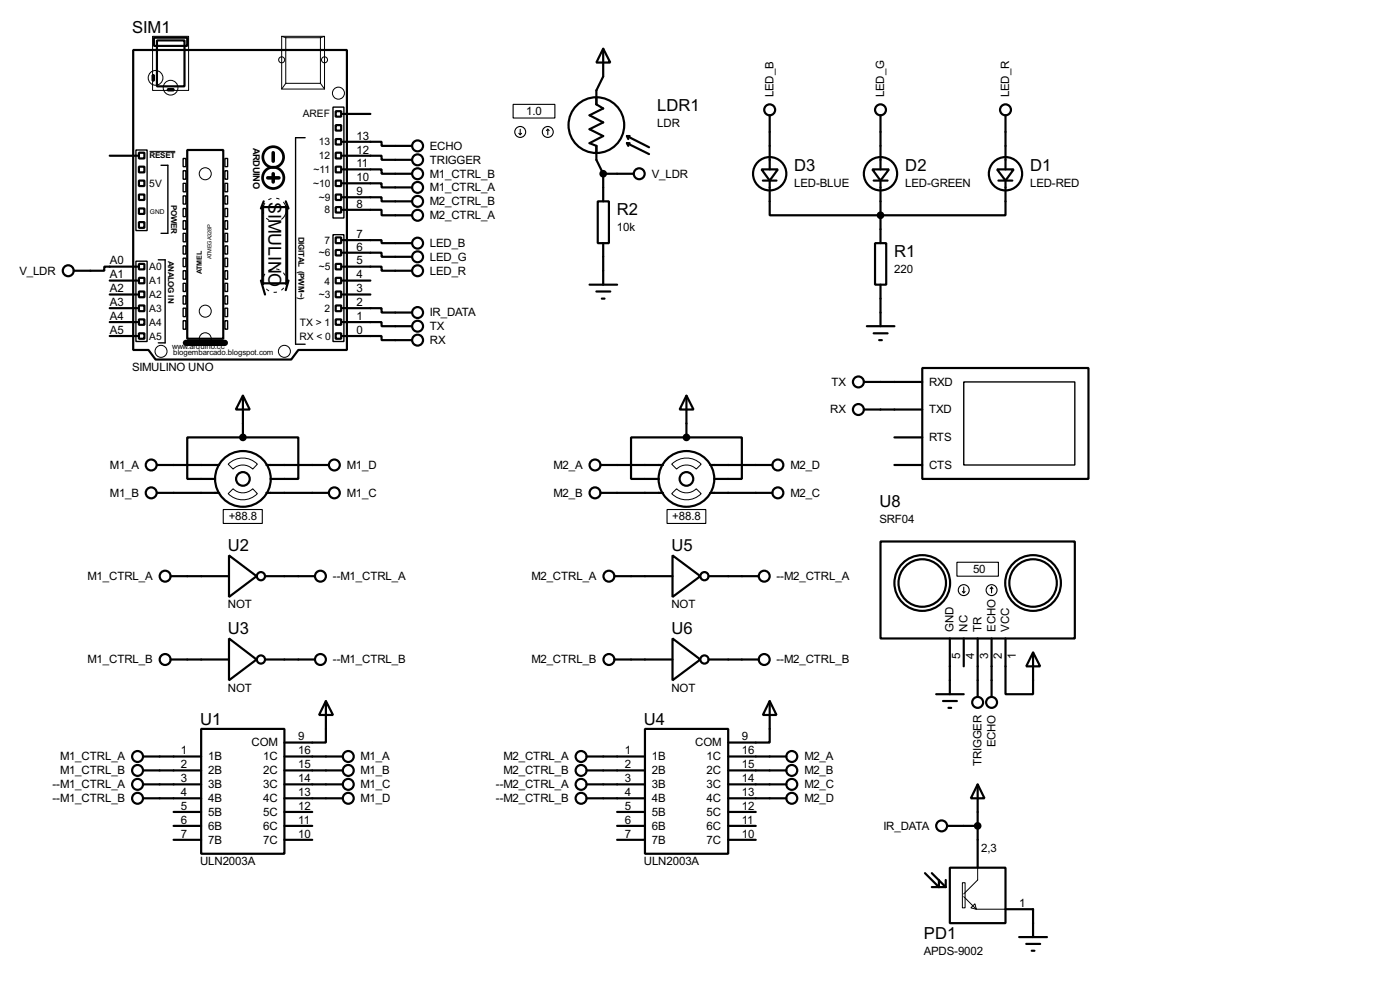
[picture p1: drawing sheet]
<svg xmlns="http://www.w3.org/2000/svg" width="256mm" height="180mm" viewBox="0 0 256 180" stroke-linecap="round" stroke-linejoin="round" font-family="sans-serif">
<g fill="none" stroke="#000" stroke-width=".4">
<path d="M24.4 9.2h39.2v54.9h-8.9l-1.3 1.7h-24.9l-1.3-1.7h-2.8zM28 13.8h.2v1h-.2zM28.2 6.9h6.1v1.5h-6.1zM28.8 7.4h5v8.4h-5zM30.8 16.3h1v.3h-1zM110.5 8.9l1.3 2.6h-2.5zM110.5 8.9v5.1l-1.2 2.6v2.5l1.2 .8-2.5 1.2 2.5 1.3-2.5 1.3 2.5 1.2-2.5 1.3 1.3 .5v2.6l1.2 2.5M20.1 28.5h5.1M25.5 30.5h1v1.1h-1zM25.5 35.6h1v1h-1zM25.5 38.2h1v1h-1zM25.5 33.1h1v1h-1z"/>
<path d="M25.5 28h1v1h-1zM34.3 27.5h6.6v34.5h-6.6zM48.1 37.9h4.5v14h-4.5zM48.3 36.9l-.5 1.3M52.4 36.9l.5 1.3M61.5 20.4h1v1h-1zM61.5 25.5h1v1h-1zM61.5 28h1v1h-1zM61.5 30.5h1v1.1h-1zM61.5 33.1h1v1h-1zM61.5 35.6h1v1h-1zM61.5 22.9h1v1h-1z"/>
<path d="M61.5 37.9h1v1h-1zM62.8 33.6h7.1v.7h5.6M62.8 31h7.1v.8h5.6M62.8 38.4h7.1v1h5.6M62.8 36.1h7.1v.8h5.6M62.8 26h7.1v.7h5.6M62.8 28.5h7.1v.8h5.6M62.8 20.9h5.1M109.5 36.9h2.1v7.6h-2.1zM110.5 31.8v5.1M110.5 31.8h5.6M114.9 26.2l4 2"/>
<path d="M114.9 26.2l.2 .5M114.9 26.2h.5M114.9 24.9l4 2.1M114.9 24.9l.2 .6M114.9 24.9h.5M139.5 31h3l-1.5 2.1zM139.8 33.1h2.5M141 33.1v6.3h43.2v-6.3M141 21.1v9.9M159.8 31h3.1l-1.6 2.1zM160.1 33.1h2.5M161.3 21.1v9.9"/>
<path d="M161.3 33.1v11.4M182.7 31h3l-1.5 2.1zM182.9 33.1h2.6M184.2 21.1v9.9M20.1 59h5.1M20.1 56.4h5.1M20.1 53.9h5.1M20.1 51.4h5.1M25.2 48.8h-6.1v.8h-5.6M25.5 40.7h1v1h-1zM25.5 48.3h1v1h-1zM25.5 50.9h1v1h-1z"/>
<path d="M25.5 53.4h1v1h-1zM25.5 55.9h1v1.1h-1zM25.5 58.5h1v1h-1zM47.8 51.4l.8 2.5M52.9 51.4l-.5 1.7M61.5 43.5h1v1h-1zM61.5 45.8h1v1h-1zM61.5 48.3h1v1h-1zM61.5 50.9h1v1h-1zM61.5 53.4h1v1h-1zM61.5 55.9h1v1.1h-1zM61.5 58.5h1v1h-1z"/>
<path d="M62.8 59h7.1v.7h5.6M62.8 44h7.1v.5h5.6M62.8 46.3h7.1v.7h5.6M62.8 48.8h7.1v.8h5.6M62.8 56.4h7.1v.8h5.6M62.8 53.9h5.1M62.8 51.4h5.1M108 52.1h5.1M109.3 53.4h2.5M110.3 54.7h.5M110.5 44.5v7.6M158.8 59.7h5.1"/>
<path d="M160.3 44.5h2.1v7.6h-2.1zM161.3 52.1v7.6M20.1 61.5h5.1M25.5 61h1v1h-1zM44.5 72.4l1.3 2.6h-2.6zM44.5 72.4v7.7M61.5 61h1v1h-1zM62.8 61.5h7.1v.8h5.6M125.8 72.4l1.3 2.6h-2.6zM125.8 72.4v7.7M158.3 69.9h10.7M158.3 75h10.7"/>
<path d="M160.1 61h2.5M161.1 62.3h.5M169 67.4h30.4v20.3h-30.4zM28.8 85.1h11.4M28.8 90.2h11.4M44.5 80.1h10.2v7.6h-5.1M44.5 80.1h-10.2v7.6h5.1M48.8 85.1h11.5M48.8 90.2h11.5M110 85.1h11.5M110 90.2h11.5M125.8 80.1h-10.2v7.6h5.1"/>
<path d="M125.8 80.1h10.1v7.6h-5M130.1 85.1h11.4M130.1 90.2h11.4M161.3 99.1h35.6v17.8h-35.6zM163.9 85.1h5.1M163.9 80.1h5.1M31.3 105.5h10.7M42 101.7l5 3.8-5 3.8zM42 116.9l5 3.8-5 3.8zM48.6 105.5h9.1M112.6 105.5h10.6M123.2 101.7l5.1 3.8-5.1 3.8z"/>
<path d="M123.2 116.9l5.1 3.8-5.1 3.8zM129.8 105.5h9.2M174 116.9v10.2M176.6 116.9v5.1M179.1 116.9v10.7M181.7 116.9v10.7M184.2 116.9v10.2h5.1v-7.7M189.3 119.4l1.3 2.6h-2.6zM26.2 138.5h10.7M31.3 120.7h10.7M36.9 133.4h15.2v22.9h-15.2zM48.6 120.7h9.1"/>
<path d="M52.1 138.5h10.7M59.7 128.3l1.3 2.6h-2.5zM59.7 128.3v7.6h-7.6M107.5 138.5h10.7M112.6 120.7h10.6M118.2 133.4h15.2v22.9h-15.2zM129.8 120.7h9.2M133.4 138.5h10.7M141 128.3l1.3 2.6h-2.5zM141 128.3v7.6h-7.6M171.5 127.1h5.1M172.8 128.3h2.5"/>
<path d="M173.8 129.6h.5M26.2 141h10.7M26.2 143.6h10.7M26.2 146.1h10.7M31.8 151.2h5.1M31.8 148.6h5.1M31.8 153.7h5.1M52.1 141h10.7M52.1 143.6h10.7M52.1 146.1h10.7M52.1 151.2h5.1M52.1 148.6h5.1"/>
<path d="M52.1 153.7h5.1M107.5 141h10.7M107.5 143.6h10.7M107.5 146.1h10.7M113.1 151.2h5.1M113.1 148.6h5.1M113.1 153.7h5.1M133.4 141h10.7M133.4 143.6h10.7M133.4 146.1h10.7M133.4 151.2h5.1M133.4 148.6h5.1"/>
<path d="M133.4 153.7h5.1M169.5 159.8l2.5 2.6v-1.3M170.7 159.8l2.6 2.6M173.5 151.2h5.6M174 158.8h10.2v10.2h-10.2zM179.1 143.6l1.3 2.5h-2.5zM179.1 143.6v15.2M170.7 162.4h2.6M173.3 161.1v1.3M184.2 166.4h5.1v5.1M186.7 171.5h5.1M188 172.8h2.6"/>
<path d="M189 174h.5"/>
<circle cx="76.5" cy="29.3" r="1"/>
<circle cx="76.5" cy="39.4" r="1"/>
<circle cx="76.5" cy="36.9" r="1"/>
<circle cx="76.5" cy="34.3" r="1"/>
<circle cx="76.5" cy="26.7" r="1"/>
<circle cx="76.5" cy="31.8" r="1"/>
<circle cx="109.2" cy="22.9" r="5.1"/>
<circle cx="117.1" cy="31.8" r="1"/>
<circle cx="141" cy="31.8" r="3.1"/>
<circle cx="141" cy="20.1" r="1"/>
<circle cx="161.3" cy="31.8" r="3.1"/>
<circle cx="161.3" cy="20.1" r="1"/>
<circle cx="184.2" cy="31.8" r="3.1"/>
<circle cx="184.2" cy="20.1" r="1"/>
<circle cx="12.5" cy="49.6" r="1"/>
<circle cx="76.5" cy="49.6" r="1"/>
<circle cx="76.5" cy="47" r="1"/>
<circle cx="76.5" cy="44.5" r="1"/>
<circle cx="76.5" cy="57.2" r="1"/>
<circle cx="76.5" cy="59.7" r="1"/>
<circle cx="76.5" cy="62.3" r="1"/>
<circle cx="157.2" cy="69.9" r="1"/>
<circle cx="157.2" cy="75" r="1"/>
<circle cx="27.7" cy="90.2" r="1"/>
<circle cx="27.7" cy="85.1" r="1"/>
<circle cx="44.5" cy="87.7" r="5.1"/>
<circle cx="44.5" cy="87.7" r="1.25"/>
<circle cx="61.2" cy="85.1" r="1"/>
<circle cx="61.2" cy="90.2" r="1"/>
<circle cx="109" cy="90.2" r="1"/>
<circle cx="109" cy="85.1" r="1"/>
<circle cx="125.7" cy="87.7" r="5.1"/>
<circle cx="125.7" cy="87.7" r="1.25"/>
<circle cx="142.5" cy="90.2" r="1"/>
<circle cx="142.5" cy="85.1" r="1"/>
<circle cx="30.2" cy="105.5" r="1"/>
<circle cx="47.8" cy="105.5" r=".75"/>
<circle cx="58.7" cy="105.5" r="1"/>
<circle cx="111.5" cy="105.5" r="1"/>
<circle cx="129" cy="105.5" r=".75"/>
<circle cx="140" cy="105.5" r="1"/>
<circle cx="168.9" cy="106.7" r="5.1"/>
<circle cx="168.9" cy="106.7" r="4.4"/>
<circle cx="189.2" cy="106.7" r="5.1"/>
<circle cx="189.2" cy="106.7" r="4.4"/>
<circle cx="25.2" cy="138.5" r="1"/>
<circle cx="30.2" cy="120.7" r="1"/>
<circle cx="47.8" cy="120.7" r=".75"/>
<circle cx="58.7" cy="120.7" r="1"/>
<circle cx="63.8" cy="138.5" r="1"/>
<circle cx="106.4" cy="138.5" r="1"/>
<circle cx="111.5" cy="120.7" r="1"/>
<circle cx="129" cy="120.7" r=".75"/>
<circle cx="140" cy="120.7" r="1"/>
<circle cx="145" cy="138.5" r="1"/>
<circle cx="179.1" cy="128.6" r="1"/>
<circle cx="181.6" cy="128.6" r="1"/>
<circle cx="25.2" cy="143.6" r="1"/>
<circle cx="25.2" cy="141" r="1"/>
<circle cx="25.2" cy="146.1" r="1"/>
<circle cx="63.8" cy="141" r="1"/>
<circle cx="63.8" cy="143.6" r="1"/>
<circle cx="63.8" cy="146.1" r="1"/>
<circle cx="106.4" cy="143.6" r="1"/>
<circle cx="106.4" cy="146.1" r="1"/>
<circle cx="106.4" cy="141" r="1"/>
<circle cx="145" cy="141" r="1"/>
<circle cx="145" cy="143.6" r="1"/>
<circle cx="145" cy="146.1" r="1"/>
<circle cx="172.5" cy="151.2" r="1"/>
</g>
<g fill="none" stroke="#000" stroke-width=".25">
<path d="M61 19.6h2v20.3h-2zM24.9 27.5h2.1v14.7h-2.1zM29.5 30.3h1.3v12.4h-1.3M33.6 29h.5v1.5h-.5zM33.6 31.3h.5v1.5h-.5zM33.6 33.6h.5v1.5h-.5zM33.6 35.9h.5v1.5h-.5zM33.6 38.2h.5v1.5h-.5zM41.2 29h.5v1.5h-.5zM41.2 31.3h.5v1.5h-.5zM41.2 33.6h.5v1.5h-.5zM41.2 35.9h.5v1.5h-.5z"/>
<path d="M41.2 38.2h.5v1.5h-.5zM55.9 25.2h-1.7v37.8h1.7M24.9 47.8h2.1v14.7h-2.1zM29 47.6h1.3v15.2h-1.3M33.6 40.4h.5v1.6h-.5zM33.6 42.7h.5v1.6h-.5zM33.6 45h.5v1.5h-.5zM33.6 47.3h.5v1.5h-.5zM33.6 49.6h.5v1.5h-.5zM33.6 51.9h.5v1.5h-.5zM33.6 54.2h.5v1.5h-.5zM33.6 56.4h.5v1.6h-.5z"/>
<path d="M33.6 58.7h.5v1.6h-.5zM41.2 40.4h.5v1.6h-.5zM41.2 42.7h.5v1.6h-.5zM41.2 45h.5v1.5h-.5zM41.2 47.3h.5v1.5h-.5zM41.2 49.6h.5v1.5h-.5zM41.2 51.9h.5v1.5h-.5zM41.2 54.2h.5v1.5h-.5zM41.2 56.4h.5v1.6h-.5zM41.2 58.7h.5v1.6h-.5zM61 43h2v19.5h-2zM176.6 69.9h20.3v15.2h-20.3z"/>
</g>
<g fill="none" stroke="#fff" stroke-width=".18">
<circle cx="50.3" cy="38.4" r="2.15"/>
<circle cx="50.3" cy="51.4" r="2.15"/>
</g>
<circle cx="50.3" cy="38.4" r="2.15" fill="none" stroke="#000" stroke-width=".18" stroke-dasharray="2 1 .5 1 .5 1"/>
<circle cx="50.3" cy="51.4" r="2.15" fill="none" stroke="#000" stroke-width=".18" stroke-dasharray=".5 1"/>
<g fill="none" stroke="#000" stroke-width=".18">
<path d="M28 6.7h6.6v9.9h-6.6zM51.6 6.7h7.9v9.6h-7.9zM51.6 6.7l.8 .2M52.4 6.9h6.3v8.4h-6.3zM52.4 15.3l-.8 1M58.7 15.3l.8 1M59.5 6.7l-.8 .2M27.5 27.7h4.6M48.3 37.6v14.5M52.4 37.6v14.5M41.8 90.4l.9-.9a2.53 2.53 0 0 0 3.6 0l.9 .9a3.7 3.7 0 0 1-5.4 0zM41.8 85a3.7 3.7 0 0 1 5.4 0l-.9 .9a2.54 2.54 0 0 0-3.6 0z"/>
<path d="M123.1 90.4l.9-.9a2.54 2.54 0 0 0 3.6 0l.9 .9a3.8 3.8 0 0 1-5.4 0zM123.1 85a3.8 3.8 0 0 1 5.4 0l-.9 .9a2.54 2.54 0 0 0-3.6 0zM179.1 158.8v2.3l-2.5 2.5M176.3 161.6h.5v4.6h-.5zM176.6 164.1l2.3 2.3h5.3M177.9 166.2l.7-.8 .3 1z"/>
<circle cx="28.5" cy="14.3" r="1.35"/>
<circle cx="31.2" cy="16.1" r="1.35"/>
<circle cx="51.6" cy="11" r=".55"/>
<circle cx="59.4" cy="11" r=".55"/>
<circle cx="62" cy="17.1" r="1.1"/>
<circle cx="37.6" cy="31.8" r="1.1"/>
<circle cx="37.6" cy="57" r="1.1"/>
<circle cx="29.5" cy="64.3" r="1.1"/>
<circle cx="37.6" cy="62" r="1.1"/>
<circle cx="52.1" cy="64.3" r="1.1"/>
</g>
<g fill="none" stroke="#000" stroke-width=".5">
<circle cx="50" cy="32.6" r="1.95"/>
<circle cx="50" cy="28.8" r="1.9"/>
</g>
<path d="M49.1 32.6h2M50.1 28v1.5M50.1 31.8v1.5" fill="none" stroke="#000" stroke-width=".65"/>
<path d="M34.1 62.8h7.1" fill="none" stroke="#000" stroke-width="1.2"/>
<g fill="none" stroke="#000" stroke-width=".2">
<path d="M94 19.1h7.7v2.5h-7.7zM95.1 24.4l.2 .3M95.3 23.7v1M95.6 24.4l-.3 .3M100.4 23.7l-.3 .2M100.4 23.7l.2 .2M100.4 23.7v1M40.9 93.3h7.2v2.5h-7.2zM122.2 93.3h7.1v2.5h-7.1zM175.3 102.9h7.6v2.6h-7.6zM176.3 108.3l.3 .2M176.6 107.5v1"/>
<path d="M176.8 108.3l-.2 .2M181.7 107.5l-.3 .3M181.7 107.5l.2 .3M181.7 107.5v1"/>
<circle cx="95.3" cy="24.2" r="1"/>
<circle cx="100.3" cy="24.2" r="1"/>
<circle cx="176.5" cy="108" r="1"/>
<circle cx="181.6" cy="108" r="1"/>
</g>
<g fill="#000" stroke="#000" stroke-width=".4">
<circle cx="110.5" cy="31.8" r=".5"/>
<circle cx="161.3" cy="39.4" r=".5"/>
<circle cx="44.5" cy="80.1" r=".5"/>
<circle cx="125.7" cy="80.1" r=".5"/>
<circle cx="179.1" cy="151.2" r=".5"/>
</g>
<text font-size="3.7" x="49.2" y="36.9" transform="rotate(90 49.2 36.9)">SIMULINO</text>
<g font-size="3.4">
<text x="24.2" y="6">SIM1</text>
<text x="120.4" y="20.4">LDR1</text>
<text x="145.5" y="31.3">D3</text>
<text x="165.9" y="31.3">D2</text>
<text x="188.7" y="31.3">D1</text>
<text x="113" y="39.4">R2</text>
<text x="163.8" y="47.1">R1</text>
<text x="161.1" y="92.8">U8</text>
<text x="41.8" y="100.9">U2</text>
<text x="123" y="100.9">U5</text>
<text x="41.8" y="116.1">U3</text>
<text x="123" y="116.1">U6</text>
<text x="36.7" y="132.6">U1</text>
<text x="118" y="132.6">U4</text>
<text x="169.3" y="171.9">PD1</text>
</g>
<g font-size="2.4">
<text x="141.7" y="17.8" transform="rotate(-90 141.7 17.8)">LED_B</text>
<text x="162" y="17.8" transform="rotate(-90 162 17.8)">LED_G</text>
<text x="184.9" y="17.8" transform="rotate(-90 184.9 17.8)">LED_R</text>
<text x="96.4" y="21">1.0</text>
<text x="120.4" y="23.3">LDR</text>
<text x="65.3" y="28.1">12</text>
<text x="65.3" y="25.6">13</text>
<text x="78.8" y="27.4">ECHO</text>
<text x="78.8" y="30">TRIGGER</text>
<text x="65.3" y="35.7">9</text>
<text x="65.3" y="33.2">10</text>
<text x="65.3" y="30.6">11</text>
<text x="78.8" y="35">M1_CTRL_A</text>
<text x="78.8" y="32.5">M1_CTRL_B</text>
<text x="119.4" y="32.5">V_LDR</text>
<text x="145.5" y="34.2">LED-BLUE</text>
<text x="165.9" y="34.2">LED-GREEN</text>
<text x="188.7" y="34.2">LED-RED</text>
<text x="65.3" y="38">8</text>
<text x="78.8" y="40.1">M2_CTRL_A</text>
<text x="78.8" y="37.6">M2_CTRL_B</text>
<text x="65.3" y="45.9">6</text>
<text x="65.3" y="43.6">7</text>
<text x="78.8" y="45.2">LED_B</text>
<text x="78.8" y="47.7">LED_G</text>
<text x="113" y="42.3">10k</text>
<text x="3.6" y="50.3">V_LDR</text>
<text x="20.2" y="53.5">A2</text>
<text x="20.2" y="51">A1</text>
<text x="20.2" y="48.4">A0</text>
<text x="65.3" y="53.5">3</text>
<text x="65.3" y="51">4</text>
<text x="65.3" y="48.4">5</text>
<text x="78.8" y="50.3">LED_R</text>
<text x="163.8" y="50">220</text>
<text x="20.2" y="58.6">A4</text>
<text x="20.2" y="56">A3</text>
<text x="65.3" y="58.6">1</text>
<text x="65.3" y="56">2</text>
<text x="78.8" y="57.9">IR_DATA</text>
<text x="20.2" y="61.1">A5</text>
<text x="65.3" y="61.1">0</text>
<text x="78.8" y="60.4">TX</text>
<text x="78.8" y="63">RX</text>
<text x="24.2" y="67.9">SIMULINO UNO</text>
<text x="152.3" y="70.6">TX</text>
<text x="170.2" y="70.6">RXD</text>
<text x="152.1" y="75.7">RX</text>
<text x="170.2" y="75.7">TXD</text>
<text x="170.2" y="80.8">RTS</text>
<text x="20.2" y="85.8">M1_A</text>
<text x="63.6" y="85.8">M1_D</text>
<text x="101.4" y="85.8">M2_A</text>
<text x="144.8" y="85.8">M2_D</text>
<text x="170.2" y="85.8">CTS</text>
<text x="20.2" y="90.9">M1_B</text>
<text x="41.9" y="95.2">+88.8</text>
<text x="63.6" y="90.9">M1_C</text>
<text x="101.4" y="90.9">M2_B</text>
<text x="123.2" y="95.2">+88.8</text>
<text x="144.8" y="90.9">M2_C</text>
<text x="161.1" y="95.7">SRF04</text>
<text x="16.1" y="106.2">M1_CTRL_A</text>
<text x="61" y="106.2">--M1_CTRL_A</text>
<text x="97.4" y="106.2">M2_CTRL_A</text>
<text x="142.3" y="106.2">--M2_CTRL_A</text>
<text x="178.3" y="104.9">50</text>
<text x="41.8" y="111.4">NOT</text>
<text x="123" y="111.4">NOT</text>
<text x="174.7" y="115.6" transform="rotate(-90 174.7 115.6)">GND</text>
<text x="177.3" y="115.6" transform="rotate(-90 177.3 115.6)">NC</text>
<text x="179.8" y="115.6" transform="rotate(-90 179.8 115.6)">TR</text>
<text x="182.4" y="115.6" transform="rotate(-90 182.4 115.6)">ECHO</text>
<text x="184.9" y="115.6" transform="rotate(-90 184.9 115.6)">VCC</text>
<text x="16.1" y="121.4">M1_CTRL_B</text>
<text x="61" y="121.4">--M1_CTRL_B</text>
<text x="97.4" y="121.4">M2_CTRL_B</text>
<text x="142.3" y="121.4">--M2_CTRL_B</text>
<text x="175.9" y="120.6" transform="rotate(-90 175.9 120.6)">5</text>
<text x="178.5" y="120.6" transform="rotate(-90 178.5 120.6)">4</text>
<text x="181" y="120.6" transform="rotate(-90 181 120.6)">3</text>
<text x="183.6" y="120.6" transform="rotate(-90 183.6 120.6)">2</text>
<text x="186.1" y="120.6" transform="rotate(-90 186.1 120.6)">1</text>
<text x="41.8" y="126.6">NOT</text>
<text x="123" y="126.6">NOT</text>
<text x="46.1" y="136.6">COM</text>
<text x="54.7" y="135.5">9</text>
<text x="127.4" y="136.6">COM</text>
<text x="135.9" y="135.5">9</text>
<text x="182.4" y="136.8" transform="rotate(-90 182.4 136.8)">ECHO</text>
<text x="11" y="139.2">M1_CTRL_A</text>
<text x="11" y="141.7">M1_CTRL_B</text>
<text x="33.2" y="138.1">1</text>
<text x="33.2" y="140.6">2</text>
<text x="33.2" y="143.2">3</text>
<text x="38.2" y="139.2">1B</text>
<text x="38.2" y="141.7">2B</text>
<text x="48.2" y="139.2">1C</text>
<text x="48.2" y="141.7">2C</text>
<text x="54.7" y="138.1">16</text>
<text x="54.7" y="140.6">15</text>
<text x="54.7" y="143.2">14</text>
<text x="66.1" y="139.2">M1_A</text>
<text x="66.1" y="141.7">M1_B</text>
<text x="92.3" y="139.2">M2_CTRL_A</text>
<text x="92.3" y="141.7">M2_CTRL_B</text>
<text x="114.5" y="138.1">1</text>
<text x="114.5" y="140.6">2</text>
<text x="114.5" y="143.2">3</text>
<text x="119.4" y="139.2">1B</text>
<text x="119.4" y="141.7">2B</text>
<text x="129.5" y="139.2">1C</text>
<text x="129.5" y="141.7">2C</text>
<text x="135.9" y="138.1">16</text>
<text x="135.9" y="140.6">15</text>
<text x="135.9" y="143.2">14</text>
<text x="147.4" y="139.2">M2_A</text>
<text x="147.4" y="141.7">M2_B</text>
<text x="179.8" y="140.2" transform="rotate(-90 179.8 140.2)">TRIGGER</text>
<text x="9.6" y="144.3">--M1_CTRL_A</text>
<text x="9.6" y="146.8">--M1_CTRL_B</text>
<text x="33.2" y="145.7">4</text>
<text x="33.2" y="148.2">5</text>
<text x="38.2" y="144.3">3B</text>
<text x="38.2" y="146.8">4B</text>
<text x="38.2" y="149.3">5B</text>
<text x="48.2" y="144.3">3C</text>
<text x="48.2" y="146.8">4C</text>
<text x="48.2" y="149.3">5C</text>
<text x="54.7" y="145.7">13</text>
<text x="54.7" y="148.2">12</text>
<text x="66.1" y="144.3">M1_C</text>
<text x="66.1" y="146.8">M1_D</text>
<text x="90.8" y="144.3">--M2_CTRL_A</text>
<text x="90.8" y="146.8">--M2_CTRL_B</text>
<text x="114.5" y="145.7">4</text>
<text x="114.5" y="148.2">5</text>
<text x="119.4" y="144.3">3B</text>
<text x="119.4" y="146.8">4B</text>
<text x="119.4" y="149.3">5B</text>
<text x="129.5" y="144.3">3C</text>
<text x="129.5" y="146.8">4C</text>
<text x="129.5" y="149.3">5C</text>
<text x="135.9" y="145.7">13</text>
<text x="135.9" y="148.2">12</text>
<text x="147.4" y="144.3">M2_C</text>
<text x="147.4" y="146.8">M2_D</text>
<text x="33.2" y="150.8">6</text>
<text x="33.2" y="153.3">7</text>
<text x="38.2" y="151.9">6B</text>
<text x="38.2" y="154.4">7B</text>
<text x="48.2" y="151.9">6C</text>
<text x="48.2" y="154.4">7C</text>
<text x="54.7" y="150.8">11</text>
<text x="54.7" y="153.3">10</text>
<text x="114.5" y="150.8">6</text>
<text x="114.5" y="153.3">7</text>
<text x="119.4" y="151.9">6B</text>
<text x="119.4" y="154.4">7B</text>
<text x="129.5" y="151.9">6C</text>
<text x="129.5" y="154.4">7C</text>
<text x="135.9" y="150.8">11</text>
<text x="135.9" y="153.3">10</text>
<text x="161.9" y="151.9">IR_DATA</text>
<text x="179.8" y="155.9">2,3</text>
<text x="36.7" y="158.4">ULN2003A</text>
<text x="118" y="158.4">ULN2003A</text>
<text x="186.7" y="166">1</text>
<text x="169.3" y="174.9">APDS-9002</text>
</g>
<g font-size="2.1">
<text x="55.5" y="21.5">AREF</text>
<text x="58.4" y="26.6">13</text>
<text x="58.4" y="29.2">12</text>
<text x="27.4" y="34.2">5V</text>
<text x="57.4" y="34.2">~10</text>
<text x="57.5" y="31.7">~11</text>
<text x="58.4" y="36.7">~9</text>
<text x="59.5" y="39.1">8</text>
<text x="58.4" y="46.9">~6</text>
<text x="59.5" y="44.6">7</text>
<text x="27.4" y="49.4">A0</text>
<text x="27.4" y="52">A1</text>
<text x="58.4" y="49.4">~5</text>
<text x="59.5" y="52.2">4</text>
<text x="27.4" y="54.6">A2</text>
<text x="27.4" y="57.1">A3</text>
<text x="27.4" y="59.6">A4</text>
<text x="55" y="59.6">TX &gt; 1</text>
<text x="58.4" y="54.6">~3</text>
<text x="59.5" y="57.1">2</text>
<text x="27.4" y="62.1">A5</text>
<text x="54.9" y="62.1">RX &lt; 0</text>
</g>
<text font-size="1.9" x="46.4" y="27" transform="rotate(90 46.4 27)">ARDUINO</text>
<g font-size="1.7">
<text x="27.4" y="28.9">RESET</text>
<text x="31.4" y="37.6" transform="rotate(90 31.4 37.6)">POWER</text>
<text x="30.8" y="47.8" transform="rotate(90 30.8 47.8)">ANALOG IN</text>
<text x="54.7" y="43.3" transform="rotate(90 54.7 43.3)">DIGITAL (PWM~)</text>
</g>
<g font-size="1.6">
<text x="31.6" y="63.8">www.arduino.cc</text>
<text x="31.8" y="65.1">blogembarcado.blogspot.com</text>
</g>
<text font-size="1.5" x="37" y="50.1" transform="rotate(-90 37 50.1)">ATMEL</text>
<text font-size="1.4" x="27.5" y="39.3">GND</text>
<text font-size="1.2" x="38.7" y="47.4" transform="rotate(-90 38.7 47.4)">ATMEGA328P</text>
</svg>
